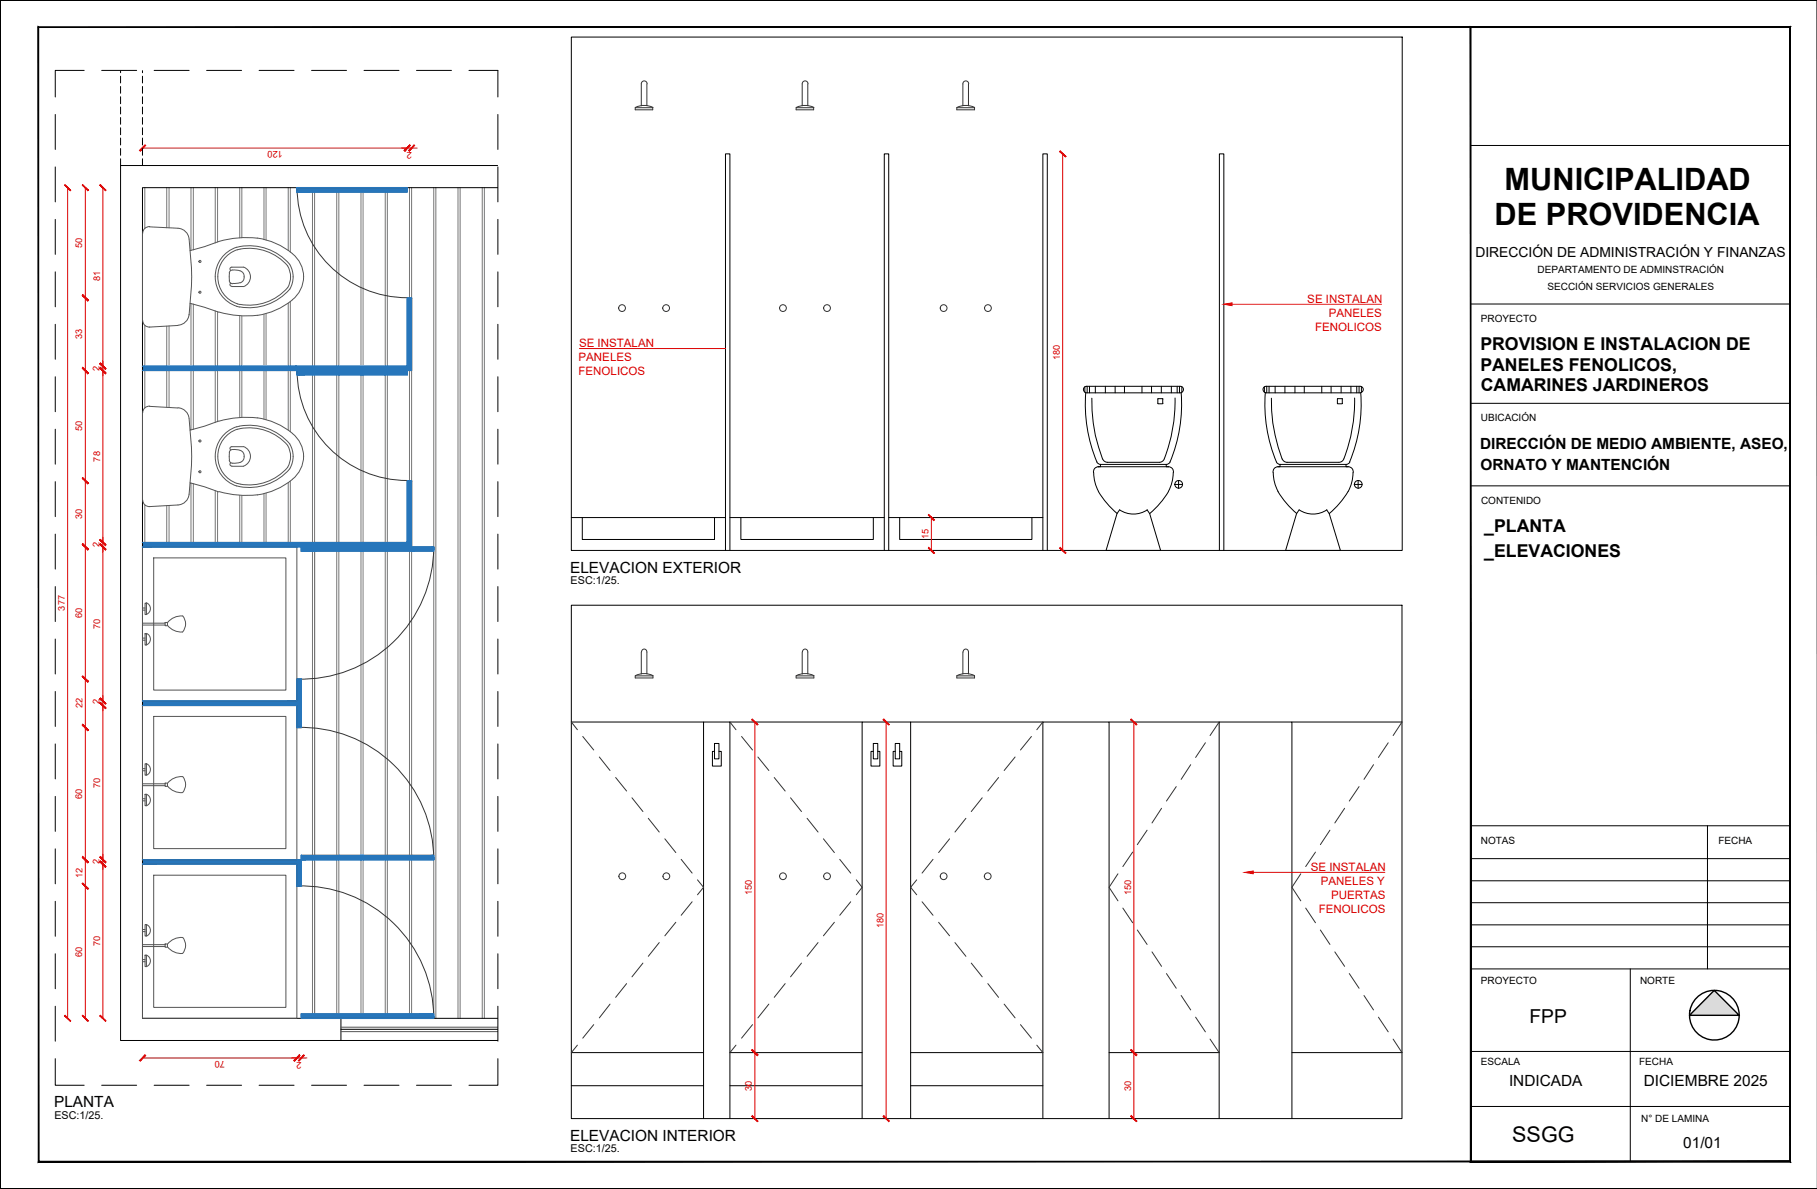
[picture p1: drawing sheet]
<svg xmlns="http://www.w3.org/2000/svg" width="330mm" height="216mm" viewBox="0 0 330 216" stroke-linecap="round" stroke-linejoin="round" font-family="sans-serif">
<!-- layer: A-PLAN-PAVIMENTO -->
<path d="M57.1 99.7v85.2" fill="none" stroke="#545454" stroke-width=".18"/>
<!-- layer: A-HATCH-251 -->
<g fill="none" stroke="#767676" stroke-width=".18">
<path d="M26.3 34.1v7.4M30.3 34.1v7.3M30.7 34.1v7.3M34.7 34.1v11.4M35.1 34.1v11.3M39.1 34.1v10M39.5 34.1v9.8M43.5 34.1v9.1M43.9 34.1v9.1M47.9 34.1v9.4M48.3 34.1v9.5M52.3 34.1v11.4"/>
<path d="M52.7 34.1v11.7M56.7 34.1v150.8M57.1 34.1v150.8M61.1 34.1v150.8M61.5 34.1v150.8M65.5 34.1v150.8M65.9 34.1v150.8M69.9 34.1v150.8M70.3 34.1v150.8M74.3 34.1v150.8M74.7 34.1v150.8M78.7 34.1v150.8"/>
<path d="M79.1 34.1v150.8M83.1 34.1v150.8M83.5 34.1v150.8M87.5 34.1v150.8M87.9 34.1v150.8M26.3 59.1v15M30.3 59.2v14.8M30.7 59.2v14.8M34.7 55.1v23M35.1 55.2v22.8M39.1 56.5v20.2M39.5 56.6v20"/>
<path d="M43.5 57.4v18.4M43.9 57.4v18.4M47.9 57.1v19M48.3 56.9v19.3M52.3 55v23.1M52.7 54.7v23.7M26.3 91.7v6.8M30.3 91.8v6.7M30.7 91.8v6.7M34.7 87.7v10.8M35.1 87.8v10.7M39.1 89.1v9.4"/>
<path d="M39.5 89.2v9.3M43.5 90v8.5M43.9 90v8.5M47.9 89.7v8.8M48.3 89.6v8.9M52.3 87.7v10.8M52.7 87.4v11.1"/>
</g>
<!-- layer: 0 -->
<g fill="#2776bb" stroke="#2776bb" stroke-width=".18">
<path d="M53.9 67.3v.4z"/>
<path d="M53.9 34.1v.4z"/>
<path d="M78.7 184.5v.4z"/>
<path d="M78.7 155.7v.4z"/>
<path d="M78.7 99.3v.8z"/>
<path d="M25.9 66.5v.8l28-.8zM25.9 67.3l28-.8v.8z"/>
<path d="M25.9 127.3v.8l28-.8zM25.9 128.1l28-.8v.8z"/>
<path d="M25.9 156.1v.8l28-.8zM25.9 156.9l28-.8v.8z"/>
<path d="M53.9 66.5v.8zM53.9 66.5v.8z"/>
<path d="M53.9 34.1v.4zM53.9 34.1v.8z"/>
<path d="M53.9 67.3v.4zM53.9 67.3v.8z"/>
<path d="M25.9 98.5v.8l28.8-.8zM25.9 99.3l28.8-.8v.8z"/>
<path d="M53.9 123.3v8.8l.8-8.8zM54.7 123.3v8.8h-.8z"/>
<path d="M53.9 156.1v4.8l.8-4.8zM54.7 156.1v4.8h-.8z"/>
<path d="M53.9 34.1v.8l20-.8zM53.9 34.9l20-.8v.8z"/>
<path d="M53.9 66.5v.8l20-.8zM53.9 67.3l20-.8v.8z"/>
<path d="M53.9 67.3v.8l20-.8zM53.9 68.1l20-.8v.8z"/>
<path d="M54.7 98.5v.8l19.2-.8zM54.7 99.3l19.2-.8v.8z"/>
<path d="M73.9 54.1v13.2l.8-13.2zM74.7 54.1v13.2h-.8z"/>
<path d="M73.9 87.3v12l.8-12zM74.7 87.3v12h-.8z"/>
<path d="M54.7 99.3v.8l20-.8zM54.7 100.1l20-.8v.8z"/>
<path d="M74.7 99.3v.8l4-.8zM74.7 100.1l4-.8v.8z"/>
<path d="M54.7 155.3v.8l24-.8zM54.7 156.1l24-.8v.8z"/>
<path d="M54.7 184.1v.8l24-.8zM54.7 184.9l24-.8v.8z"/>
<path d="M78.7 99.3v.4zM78.7 99.3v.8z"/>
<path d="M78.7 155.3v.8zM78.7 155.7v.4z"/>
<path d="M78.7 184.1v.8zM78.7 184.5v.4z"/>
</g>
<!-- layer: A-PLAN-TABIQUE -->
<path d="M90.3 30.1h-68.4v158.8h40v-4h-36v-150.8h64.4" fill="none" stroke="#000" stroke-width=".18"/>
<!-- layer: A-PLAN-ARTEFACTOS -->
<g fill="none" stroke="#545454" stroke-width=".18">
<path d="M25.9 42.4v15.8M25.9 58.2a1.21 1.21 0 0 0 1.3 1.2M27.1 41.2l5.2 .2a2.14 2.14 0 0 1 2 2M27.2 41.1a1.21 1.21 0 0 0-1.3 1.3M32.3 59.1l-5.2 .3M34.3 57.1a2.14 2.14 0 0 1-2 2M34.3 43.4l.2 2.1 2.6-.7 2.6-.9M34.5 45.5a38.8 38.8 0 0 1 0 9.6M39.7 56.7l-5.2-1.6-.2 2.1M41.6 49.6a.74 .74 0 0 1 1-.6h.3a1.21 1.21 0 0 1 1.4 .9 1.21 1.21 0 0 1-.7 1.5M41.6 51l.1 .3 .5 .2M41.7 49.6v1.4"/>
<path d="M41.9 51.4l-.1 .4 .3 .2M42.1 48.5h2.1a1.88 1.88 0 0 1 1.3 1.8 1.88 1.88 0 0 1-1.3 1.7M42.1 52h2.1M42.1 48.5l-.3 .2 .1 .4M43 55.6l.5 .2M43 44.9a5.6 5.6 0 0 0-3.9 5.3 5.6 5.6 0 0 0 3.9 5.4M43.1 55.2l.5 .1M43.1 45.3a5.2 5.2 0 0 0-3.6 4.9 5.2 5.2 0 0 0 3.6 5M43.5 44.8l-.5 .1M43.5 44.8a9.7 9.7 0 0 1 9.1 3.2 4.3 4.3 0 0 1-1.5 5.9 9.7 9.7 0 0 1-7.6 1.8M43.6 45.2l-.5 .2M43.6 51.3l-1.3 .2"/>
<path d="M43.6 45.2a9.2 9.2 0 0 1 8.6 3.1 3.8 3.8 0 0 1-1.4 5.2 9.3 9.3 0 0 1-7.2 1.8M46.7 43.2a12.9 12.9 0 0 1 6.4 2.8M46.7 43.2a18 18 0 0 0-6.9 .6M53.1 54.5a13.4 13.4 0 0 1-11.6 2.6l-1.7-.4M53.1 46.1a5.3 5.3 0 0 1 0 8.3M25.9 75v15.8M27.1 73.8l5.2 .2a2.14 2.14 0 0 1 2 2l.2 2.1 2.6-.7 2.6-.9M27.2 73.7a1.21 1.21 0 0 0-1.3 1.3M34.5 78.1a38.8 38.8 0 0 1 0 9.6M39.8 76.5a14.7 14.7 0 0 1 12 1.3l1.3 .9M43 77.5a5.6 5.6 0 0 0-3.9 5.3M43.1 77.9a5.1 5.1 0 0 0-3.6 4.9"/>
<path d="M43.5 77.4l-.5 .1M43.5 77.4a9.7 9.7 0 0 1 9.1 3.2 4.5 4.5 0 0 1 0 4.5M43.6 77.8l-.5 .2M43.6 77.8a9.2 9.2 0 0 1 8.6 3.1 4 4 0 0 1 0 3.9M53.1 78.7a5.3 5.3 0 0 1 0 8.3M25.9 99.3h28v28h-28zM25.9 90.8a1.21 1.21 0 0 0 1.3 1.2M34.3 89.7a2.14 2.14 0 0 1-2 2l-5.2 .3M39.1 82.9a5.6 5.6 0 0 0 3.9 5.3M39.5 82.9a5.1 5.1 0 0 0 3.6 4.9M39.7 89.3l-2.6-.9-2.6-.7-.2 2M41.7 82.2v1.4"/>
<path d="M41.9 84l-.1 .4 .3 .2M42.1 81.1h2.1a1.88 1.88 0 0 1 1.3 1.8 1.88 1.88 0 0 1-1.3 1.7M42.1 84.7h2.1M42.1 81.1l-.3 .2 .1 .4M42.2 81.6l-.3 .1-.3 .5M42.3 81.6h.6a1.24 1.24 0 0 1 1.4 1.3 1.24 1.24 0 0 1-1.4 1.2 1.1 1.1 0 0 1-1.3-.5M43 88.2l.5 .2M43.1 87.8l.5 .1M52.2 84.9a9.2 9.2 0 0 1-8.6 3M52.6 85.1a9.7 9.7 0 0 1-9.1 3.3M53.1 87a13.4 13.4 0 0 1-11.6 2.7l-1.7-.4M25.9 110.4h.4"/>
<path d="M25.9 110.8h.4M25.9 113.2h4.1M25.9 113.5h4.1M25.9 115.9h.4M25.9 116.2h.4M26.3 109.5h.3v2.1h-.3zM26.3 115.1h.3v2h-.3zM26.6 109.5a1.12 1.12 0 0 1 .7 1 1.12 1.12 0 0 1-.7 1.1M26.6 115a1.12 1.12 0 0 1 .7 1.1 1.12 1.12 0 0 1-.7 1M27.9 101.3h24v24h-24zM30 113h.4v.6h-.4zM33.2 111.9a3.2 3.2 0 0 0-2.8 1.1"/>
<path d="M33.2 111.8a2.22 2.22 0 0 1-.1 3 3.2 3.2 0 0 1-2.7-1.2M25.9 128.1h28v28h-28zM25.9 139.6h.4M25.9 140h.4M26.3 138.7h.3v2.1h-.3zM26.6 138.7a1.12 1.12 0 0 1 .7 1 1.12 1.12 0 0 1-.7 1.1M27.9 130.1h24v24h-24zM25.9 156.9h28v28h-28zM25.9 142.3h4.1M25.9 142.7h4.1M25.9 145h.4M25.9 145.4h.4"/>
<path d="M26.3 144.2h.3v2.1h-.3zM26.6 144.2a1.12 1.12 0 0 1 .7 1.1 1.12 1.12 0 0 1-.7 1M27.9 158.9h24v24h-24zM30 142.2h.4v.6h-.4zM33.2 141a3.2 3.2 0 0 0-2.8 1.2M33.2 141a2.22 2.22 0 0 1-.1 2.9 3.2 3.2 0 0 1-2.7-1.2M25.9 168.8h.4M25.9 169.2h.4M25.9 171.5h4.1M25.9 171.9h4.1M25.9 174.2h.4M25.9 174.6h.4"/>
<path d="M26.3 167.9h.3v2.1h-.3zM26.3 173.4h.3v2.1h-.3zM26.6 167.9a1.12 1.12 0 0 1 .7 1 1.12 1.12 0 0 1-.7 1.1M26.6 173.4a1.12 1.12 0 0 1 .7 1.1 1.12 1.12 0 0 1-.7 1M30 171.4h.4v.6h-.4zM33.2 170.2a3.2 3.2 0 0 0-2.8 1.2M33.2 170.2l.4 .7 .1 .8M33.7 171.7a2.28 2.28 0 0 1-.6 1.4 3.2 3.2 0 0 1-2.7-1.2"/>
<circle cx="36.3" cy="47.5" r=".19"/>
<circle cx="36.3" cy="53.1" r=".19"/>
<circle cx="36.3" cy="80.1" r=".19"/>
<circle cx="36.3" cy="85.7" r=".19"/>
</g>
<!-- layer: A-LINE-08 -->
<path d="M53.9 34.1a20 20 0 0 0 20 20M53.9 67.2a20 20 0 0 0 20 20M78.7 99.3a24 24 0 0 1-24.8 24M53.9 132.1a24 24 0 0 1 24.8 24M53.9 160.9a24 24 0 0 1 24.8 24" fill="none" stroke="#333" stroke-width=".18"/>
<!-- layer: A-DIME-E50 -->
<path d="M12.3 34.1v150.8M15.5 34.1v150.8M18.7 34.1v150.8M25.9 26.9h49.8M192.9 27.9v72M169.1 94v5.9M137 131.1v72M160.9 131.1v72M205.8 131.1v72M25.9 192.1h29.8" fill="none" stroke="#d00" stroke-width=".18"/>
<g fill="#d00" stroke="#d00" stroke-width=".18">
<path d="M15 184.4h-.1l1.1 1zM14.9 184.4l1.1 1-.1 .1z"/>
<path d="M14.9 160.4l1 1.1 .1-.1zM14.9 160.4h.1l1 1z"/>
<path d="M15 160.4h-.1l1.1 1zM14.9 160.4l1.1 1-.1 .1z"/>
<path d="M14.9 155.7l1 1 .1-.2zM15 155.5l1 1-1.1-.8z"/>
<path d="M15 155.5l-.1 .2 1.1 .8zM14.9 155.7l1.1 .8-.1 .2z"/>
<path d="M14.9 131.7l1 1 .1-.2zM15 131.5l1 1-1.1-.8z"/>
<path d="M14.9 122.9l1 1 .1-.2zM14.9 122.9l.1-.1 1 .9z"/>
<path d="M15 131.5l-.1 .2 1.1 .8zM14.9 131.7l1.1 .8-.1 .2z"/>
<path d="M15 122.8l-.1 .1 1.1 .8zM14.9 122.9l1.1 .8-.1 .2z"/>
<path d="M14.9 98.8l1 1.1 .1-.2zM15 98.7l1 1-1.1-.9z"/>
<path d="M14.9 86.8l1 1h.1zM14.9 86.8l.1-.1 1 1.1z"/>
<path d="M15 98.7l-.1 .1 1.1 .9zM14.9 98.8l1.1 .9-.1 .2z"/>
<path d="M14.9 86.8l1.1 1-1-1.1zM14.9 86.8l1.1 1h-.1z"/>
<path d="M14.9 66.8l1 1.1 .1-.2zM15 66.7l1 1-1.1-.9z"/>
<path d="M15 66.7l-.1 .1 1.1 .9zM14.9 66.8l1.1 .9-.1 .2z"/>
<path d="M14.9 53.6l1 1.1 .1-.2zM15 53.5l1 1-1.1-.9z"/>
<path d="M15 53.5l-.1 .1 1.1 .9zM14.9 53.6l1.1 .9-.1 .2z"/>
<path d="M14.9 33.6l1 1 .1-.1zM15 33.5l1 1-1.1-.9z"/>
<path d="M18.1 33.6l1 1 .1-.1zM18.1 33.6l.1-.1 1 1z"/>
<path d="M18.2 65.9l-.1 .1 1.1 .9zM18.1 66l1.1 .9-.1 .2z"/>
<path d="M18.2 65.9l-.1 .1 1.1 .9zM18.1 66l1.1 .9-.1 .2z"/>
<path d="M18.1 66.8l1 1.1 .1-.2zM18.1 66.8l.1-.1 1 1z"/>
<path d="M18.1 66.8l1 1.1 .1-.2zM18.1 66.8l.1-.1 1 1z"/>
<path d="M18.1 98l1.1 .9-1-.9zM18.1 98l1.1 .9-.1 .2z"/>
<path d="M18.1 98l1.1 .9-1-.9zM18.1 98l1.1 .9-.1 .2z"/>
<path d="M18.1 98.8l1 1.1 .1-.2zM18.1 98.8l.1-.1 1 1z"/>
<path d="M18.1 98.8l1 1.1 .1-.2zM18.1 98.8l.1-.1 1 1z"/>
<path d="M18.2 126.7l-.1 .2 1.1 .9zM18.1 126.9l1.1 .9h-.1z"/>
<path d="M18.2 126.7l-.1 .2 1.1 .9zM18.1 126.9l1.1 .9h-.1z"/>
<path d="M18.1 127.6l1 1.1 .1-.1zM18.1 127.6h.1l1 1z"/>
<path d="M18.1 127.6l1 1.1 .1-.1zM18.1 127.6h.1l1 1z"/>
<path d="M18.2 155.5l-.1 .2 1.1 .8zM18.1 155.7l1.1 .8-.1 .2z"/>
<path d="M18.2 155.5l-.1 .2 1.1 .8zM18.1 155.7l1.1 .8-.1 .2z"/>
<path d="M18.1 156.5l1 1 .1-.1zM18.1 156.5l.1-.2 1 1.1z"/>
<path d="M18.1 156.5l1 1 .1-.1zM18.1 156.5l.1-.2 1 1.1z"/>
<path d="M18.1 184.4l1.1 1-1-1zM18.1 184.4l1.1 1-.1 .1z"/>
<path d="M11.7 33.6l1 1 .1-.1zM11.8 33.5l1 1-1.1-.9z"/>
<path d="M11.8 184.4h-.1l1.1 1zM11.7 184.4l1.1 1-.1 .1z"/>
<path d="M53.3 192.6l.2 .1 .9-1.1zM54.4 191.6v.1l-.9 1z"/>
<path d="M26.3 191.6l-.9 1.1 1.1-1zM25.3 192.6l1-1-.9 1.1z"/>
<path d="M53.3 192.6l.2 .1 .9-1.1zM54.4 191.6v.1l-.9 1z"/>
<path d="M55.2 191.6l-.9 1.1 .9-1zM55.2 191.6l-.9 1.1-.2-.1z"/>
<path d="M26.3 26.3l-.9 1.1 1.1-1zM25.3 27.3l1-1-.9 1.1z"/>
<path d="M73.4 27.3l.1 .1 .9-1.1zM74.4 26.3l.1 .1-1 1z"/>
<path d="M73.4 27.3l.1 .1 .9-1.1zM74.4 26.3l.1 .1-1 1z"/>
<path d="M75.2 26.3l-.9 1.1 1-1zM74.2 27.3l1-1-.9 1.1z"/>
<path d="M168.5 93.5l1 1 .1-.1zM168.5 93.5l.1-.1 1 1z"/>
<path d="M168.6 99.4l-.1 .1 1.1 .9zM168.5 99.5l1.1 .9-.1 .1z"/>
<path d="M192.4 27.5l1 1 .1-.1zM192.4 27.5l.1-.1 1 1z"/>
<path d="M192.5 99.4l-.1 .1 1.1 .9zM192.4 99.5l1.1 .9-.1 .1z"/>
<path d="M136.5 130.7l1 1 .1-.1zM136.6 130.6l1 1-1.1-.9z"/>
<path d="M136.6 190.6l-.1 .1 1.1 .9zM136.5 190.7l1.1 .9-.1 .1z"/>
<path d="M136.5 190.7l1 1 .1-.1zM136.5 190.7l.1-.1 1 1z"/>
<path d="M136.6 202.6l-.1 .1 1.1 .9zM136.5 202.7l1.1 .9-.1 .1z"/>
<path d="M160.3 130.7l1 1 .1-.1zM160.4 130.6l1 1-1.1-.9z"/>
<path d="M160.4 202.6l-.1 .1 1.1 .9zM160.3 202.7l1.1 .9-.1 .1z"/>
<path d="M205.3 130.7l.9 1 .2-.1zM205.4 130.6l1 1-1.1-.9z"/>
<path d="M205.4 190.6l-.1 .1 1.1 .9zM205.3 190.7l1.1 .9-.2 .1z"/>
<path d="M205.3 190.7l.9 1 .2-.1zM205.3 190.7l.1-.1 1 1z"/>
<path d="M205.4 202.6l-.1 .1 1.1 .9zM205.3 202.7l1.1 .9-.2 .1z"/>
</g>
<!-- layer: A-PLAN-ANTEPECHO -->
<path d="M61.9 184.9h28.4M61.9 188.9h28.4" fill="none" stroke="#000" stroke-width=".18"/>
<!-- layer: A-PLAN-VENTANA-VIDRIO -->
<path d="M61.9 186.9h28.4" fill="none" stroke="#000" stroke-width=".18"/>
<path d="M61.9 187.3h28.4M61.9 186.5h28.4" fill="none" stroke="#545454" stroke-width=".18"/>
<!-- layer: A-LINE-02 -->
<g fill="none" stroke="#000" stroke-width=".18">
<path d="M21.9 12.8v.4M21.9 13.8v1.3M21.9 15.7v1.2M21.9 17.6v1.2M21.9 19.4v1.3M25.9 12.8v.4M25.9 13.8v1.3M25.9 15.7v1.2M25.9 17.6v1.2M25.9 19.4v1.3M21.9 21.3v1.3M21.9 23.2v1.3"/>
<path d="M21.9 25.1v1.2M21.9 27v1.2M21.9 28.8v1.3M25.9 21.3v1.3M25.9 23.2v1.3M25.9 25.1v1.2M25.9 27v1.2M25.9 28.8v1.3"/>
</g>
<path d="M53.9 34.1h20v.8h-20zM25.9 66.5h48v-12.4h.8v13.2h-48.8M53.9 67.3h20v.8h-20zM25.9 98.5h48v-11.2h.8v12h-48.8M54.7 99.3h24v.8h-24zM25.9 127.3h28v-4h.8v8.8h-.8v-4h-28M25.9 156.1h28.8v4.8h-.8v-4h-28M54.7 155.3h24v.8h-24zM54.7 184.1h24v.8h-24z" fill="none" stroke="#2776bb" stroke-width=".25"/>
<!-- layer: A-LINE-05 -->
<path d="M103.7 6.7h150.9v93.2h-150.9zM103.7 109.9h150.8v93.2h-150.8z" fill="none" stroke="#000" stroke-width=".18"/>
<!-- layer: A-LINE-04 -->
<g fill="none" stroke="#000" stroke-width=".18">
<path d="M103.7 94h28M105.7 94v4h24v-4M131.7 99.9v-72h.8v72M132.5 94h28M134.5 94v4h24v-4M160.5 99.9v-72h.8v72M161.3 94h28M163.3 94v4h24v-4M189.3 99.9v-72h.8v72M221.4 99.9v-72h.8v72M201.3 131.1h20M234.5 131.1h20"/>
<path d="M201.3 191.1h20M234.5 191.1h20M189.3 203.1v-72h12v72M221.3 203.1v-72h13.2v72"/>
</g>
<!-- layer: A-LINE-01 -->
<g fill="none" stroke="#333" stroke-width=".18">
<path d="M115.3 19.6h3.2v.3h-3.2zM115.3 19.5a3.6 3.6 0 0 1 3.3 0M116.4 15.2a.53 .53 0 0 1 .5-.5 .53 .53 0 0 1 .6 .5M116.4 15.2v4M117.4 15.2v4M144.5 19.6h3.2v.3h-3.2zM144.5 19.5a3.6 3.6 0 0 1 3.3 0M145.6 15.2a.53 .53 0 0 1 .6-.5 .53 .53 0 0 1 .5 .5M145.6 15.2v4M146.6 15.2v4M173.7 19.6h3.2v.3h-3.2zM173.7 19.5a3.6 3.6 0 0 1 3.2 0"/>
<path d="M174.8 15.2a.53 .53 0 0 1 .5-.5 .53 .53 0 0 1 .6 .5M174.8 15.2v4M175.8 15.2v4M116.4 118.4v4M116.5 118.4a.49 .49 0 0 1 .4-.5 .49 .49 0 0 1 .5 .5v4M145.6 118.4v4M145.7 118.4a.49 .49 0 0 1 .5-.5 .49 .49 0 0 1 .4 .5v4M174.8 118.4v4M174.8 118.4a.49 .49 0 0 1 .5-.5 .49 .49 0 0 1 .5 .5v4M103.7 131.1l1.1 1.4M105.8 133.7l2 2.5M108.8 137.5l1.9 2.4"/>
<path d="M115.3 122.7h3.2v.4h-3.2zM115.4 122.7a3.5 3.5 0 0 1 3.1 0M132.5 131.1l1.1 1.4M134.6 133.7l2 2.5M137.6 137.5l2 2.4M144.5 122.7h3.2v.4h-3.2zM144.6 122.7a3.5 3.5 0 0 1 3.1 0M173.7 122.7h3.2v.4h-3.2zM173.7 122.7a3.5 3.5 0 0 1 3.2 0M184.3 137.5l-2 2.4M187.2 133.7l-1.9 2.5M189.3 131.1l-1.1 1.4"/>
<path d="M216.2 138.9l-1.8 2.6M218.8 134.9l-1.8 2.6M221.3 131.1l-1.6 2.5M249.3 138.9l-1.7 2.6M252 134.9l-1.8 2.6M254.5 131.1l-1.6 2.5M111.8 141.2l1.9 2.4M114.7 144.9l2 2.5M117.7 148.6l2 2.5M120.7 152.3l2 2.5M123.7 156l1.9 2.5M126.6 159.8l1.1 1.3-1.1 1.4"/>
<path d="M140.5 141.2l2 2.4M143.5 144.9l2 2.5M146.5 148.6l2 2.5M149.5 152.3l2 2.5M152.4 156l2 2.5M155.4 159.8l1.1 1.3-1.1 1.4M166.4 159.8l-1.1 1.3 1.1 1.4M169.4 156l-2 2.5M172.4 152.3l-2 2.5M175.3 148.6l-1.9 2.5M178.3 144.9l-2 2.5M181.3 141.2l-2 2.4"/>
<path d="M202.9 158.7l-1.6 2.4 1.6 2.5M205.6 154.7l-1.8 2.7M208.2 150.7l-1.7 2.7M210.9 146.8l-1.8 2.6M213.5 142.8l-1.7 2.7M236.1 158.7l-1.6 2.4 1.6 2.5M238.8 154.7l-1.8 2.7M241.4 150.7l-1.7 2.7M244.1 146.8l-1.8 2.6M246.7 142.8l-1.8 2.7M113.7 178.6l-1.9 2.5M116.7 174.9l-2 2.5"/>
<path d="M119.7 171.2l-2 2.5M122.7 167.5l-2 2.4M125.6 163.7l-1.9 2.5M142.5 178.6l-2 2.5M145.5 174.9l-2 2.5M148.5 171.2l-2 2.5M151.5 167.5l-2 2.4M154.4 163.7l-2 2.5M167.4 163.7l2 2.5M170.4 167.5l2 2.4M173.4 171.2l1.9 2.5M176.3 174.9l2 2.5"/>
<path d="M179.3 178.6l2 2.5M203.8 164.9l1.8 2.7M206.5 168.9l1.7 2.6M209.1 172.8l1.8 2.7M211.8 176.8l1.7 2.7M237 164.9l1.8 2.7M239.7 168.9l1.7 2.6M242.3 172.8l1.8 2.7M244.9 176.8l1.8 2.7M104.8 189.8l-1.1 1.3M107.8 186.1l-2 2.4M110.7 182.3l-1.9 2.5"/>
<path d="M133.6 189.8l-1.1 1.3M136.6 186.1l-2 2.4M139.6 182.3l-2 2.5M182.3 182.3l2 2.5M185.3 186.1l1.9 2.4M188.2 189.8l1.1 1.3M214.4 180.8l1.8 2.6M217 184.7l1.8 2.7M219.7 188.7l1.6 2.4M247.6 180.8l1.7 2.6M250.2 184.7l1.8 2.7M252.9 188.7l1.6 2.4"/>
<circle cx="112.9" cy="55.9" r=".61"/>
<circle cx="120.9" cy="55.9" r=".61"/>
<circle cx="142.1" cy="55.9" r=".61"/>
<circle cx="150.1" cy="55.9" r=".61"/>
<circle cx="171.3" cy="55.9" r=".61"/>
<circle cx="179.3" cy="55.9" r=".61"/>
<circle cx="113" cy="159.1" r=".61"/>
<circle cx="121" cy="159.1" r=".61"/>
<circle cx="142.1" cy="159.1" r=".61"/>
<circle cx="150.1" cy="159.1" r=".61"/>
<circle cx="171.3" cy="159.1" r=".61"/>
<circle cx="179.3" cy="159.1" r=".61"/>
</g>
<g fill="none" stroke="#000" stroke-width=".18">
<path d="M196.9 70.2v1M197.1 71.3h17.3M197.1 71.3a27.3 27.3 0 0 0 2 12.6M197.1 71.3a.57 .57 0 0 1-.4-.7 .57 .57 0 0 1 .6-.5h16.9a.57 .57 0 0 1 .6 .5 .57 .57 0 0 1-.4 .7M197.4 70.1v1.2M197.8 70.1v1.2M198.2 72.3a28.8 28.8 0 0 0 2 11.1M198.8 70.1v1.2M200.7 70.1v1.2M202.4 70.1v1.2M204.1 70.1v1.2M207.3 70.1v1.2"/>
<path d="M209 70.1v1.2M210.2 73.2v.1M210.2 72.5v.7M210.2 72.4l.9 .1M210.2 73.3h.8M210.2 72.4v.1M210.8 70.1v1.2M211.1 72.5v.7M211.1 73.2v.1M212.6 70.1v1.2M213.3 72.3a28.1 28.1 0 0 1-2.1 11.3l-.8 .3h-9.3a.95 .95 0 0 1-.9-.6M213.7 70.1v1.2"/>
<path d="M214.1 70.1v1.2M214.4 71.3a26.4 26.4 0 0 1-2.1 12.8l-.6 .2M214.5 70.2v1M229.5 70.2v1M229.7 71.3a26.4 26.4 0 0 0 2.2 12.8l.5 .2M229.7 71.3h17.3M229.8 70.1h17.1M229.8 70.1a.57 .57 0 0 0-.5 .5 .57 .57 0 0 0 .4 .7M230 70.1v1.2M230.4 70.1v1.2M230.8 72.3a28.8 28.8 0 0 0 1.9 11.1M231.5 70.1v1.2"/>
<path d="M233.3 70.1v1.2M235.1 70.1v1.2M236.8 70.1v1.2M239.9 70.1v1.2M241.6 70.1v1.2M242.8 73.2v.1M242.8 72.5v.7M242.8 73.3h.8M242.8 72.4h.8M242.8 72.4v.1M243.5 70.1v1.2M243.6 72.4l.1 .1"/>
<path d="M243.7 72.5v.7M243.7 73.2l-.1 .1M245.2 70.1v1.2M245.9 72.3a28.1 28.1 0 0 1-2.1 11.3l-.7 .3M246.3 70.1v1.2M246.7 70.1v1.2M246.9 70.1a.57 .57 0 0 1 .6 .5 .57 .57 0 0 1-.5 .7M247 71.3a27.3 27.3 0 0 1-2 12.6M247.1 70.2v1M198.5 85.8l.3 1.8 .6 1.7M199.1 83.9l.4 .4h.3M199.4 89.2l1.3 1.9 2.1 2.1"/>
<path d="M199.4 84.8a.91 .91 0 0 0-.9 1M199.8 84.3v.5h-.5h12.8M199.8 84.3h11.9M208.2 92.6l.5 .7M208.3 92.6a4.5 4.5 0 0 1-5.1 0l-.4 .7-2 6.6h9.9l-2-6.6M211.7 84.3v.5h.4M212.1 84.8a.91 .91 0 0 1 .9 1l-.3 1.8-.6 1.7M212.1 89.2l-1.3 1.9-2.1 2.1M213.2 88h1.5M214 87.2v1.5M231.1 85.8l.3 1.8 .6 1.7M232 89.2l1.3 1.9 2.1 2.1"/>
<path d="M232 84.8a.91 .91 0 0 0-.9 1M232.4 84.3h11.9v.5h.4h-12.7h.4zM232.8 83.3a.95 .95 0 0 0 .9 .6M233.6 83.9h9.4M235.8 92.6a4.5 4.5 0 0 0 5.1 0l.4 .7 2 6.6h-9.9l2-6.6zM244.7 89.2l-1.3 1.9-2.1 2.1M244.8 84.8a.91 .91 0 0 1 .8 1M245.1 83.9l-.4 .4h-.3M245.6 85.8l-.2 1.8-.7 1.7M245.8 88h1.5M246.5 87.2v1.5M129.7 136.4h-.4v2.7h1.6v-2.7h-.4"/>
<path d="M129.7 135h.8v2.8h-.8zM158.5 136.4h-.4v2.7h1.6v-2.7h-.4M158.5 135h.8v2.8h-.8zM162.5 136.4h-.4v2.7h1.6v-2.7h-.4M162.5 135h.8v2.8h-.8zM103.7 197.1h24M132.5 197.1h24M165.3 197.1h24"/>
<circle cx="214" cy="87.9" r=".7"/>
<circle cx="246.6" cy="87.9" r=".7"/>
</g>
<!-- layer: A-INDICADOR -->
<g fill="#d00" stroke="#d00" stroke-width=".18">
<path d="M222.2 55.2l1.4-.2v.5z"/>
<path d="M226 158.4l1.5-.2v.5z"/>
</g>
<path d="M223.6 55.2h27.2M105.2 63.3h26.5M227.5 158.4h23.9" fill="none" stroke="#d00" stroke-width=".18"/>
<!-- layer: A-LINE-03 -->
<path d="M103.7 131.1h24M132.5 131.1h24M165.3 131.1h24M103.7 191.1h24M132.5 191.1h24M165.3 191.1h24M127.7 203.1v-72h4.8v72M156.5 203.1v-72h8.8v72" fill="none" stroke="#000" stroke-width=".18"/>
<!-- layer: A-LINE-PROYECCION -->
<g fill="none" stroke="#000" stroke-width=".18">
<path d="M15.3 12.8h-5.3v4.8M18.5 12.8h6.3M28 12.8h6.3M37.5 12.8h6.4M47 12.8h6.4M56.6 12.8h6.3M66.1 12.8h6.3M75.6 12.8h6.4M85.1 12.8h5.3v4.8M10 20.8v6.3M10 30.3v6.4M10 39.8v6.4"/>
<path d="M90.4 20.8v6.3M90.4 30.3v6.4M90.4 39.8v6.4M10 49.4v6.3M10 58.9v6.3M90.4 49.4v6.3M90.4 58.9v6.3M10 68.4v6.4M10 77.9v6.4M90.4 68.4v6.4M90.4 77.9v6.4M10 87.5v6.3"/>
<path d="M10 97v6.3M90.4 87.5v6.3M90.4 97v6.3M10 106.5v6.4M10 116v6.4M90.4 106.5v6.4M90.4 116v6.4M10 125.6v6.3M10 135.1v6.3M90.4 125.6v6.3M90.4 135.1v6.3M10 144.6v6.4"/>
<path d="M10 154.1v6.4M90.4 144.6v6.4M90.4 154.1v6.4M10 163.7v6.3M10 173.2v6.3M90.4 163.7v6.3M90.4 173.2v6.3M10 192.2v4.9h5.3M10 182.7v6.4M18.5 197.1h6.3M28 197.1h6.3M37.5 197.1h6.4"/>
<path d="M47 197.1h6.4M56.6 197.1h6.3M66.1 197.1h6.3M75.6 197.1h6.4M90.4 192.2v4.9h-5.3M90.4 182.7v6.4"/>
</g>
<!-- layer: VINETA -->
<path d="M267 55.2h58M267 73.2h58M267 88.2h58M267 149.9h58M267 155.9h58M267 159.9h58M267 163.9h58M267 167.9h58M267 171.9h58M267 175.9h58M267 190.9h58M267 200.9h58" fill="none" stroke="#000" stroke-width=".18"/>
<path d="M266.9 4.9v206.1l.1-.1zM266.9 4.9l.1 .1v205.9zM266.9 4.9l.1 .1 58-.1zM267 5l58-.1-.1 .1zM325 4.9l-.1 .1 .1 206zM324.9 5l.1 206-.1-.1zM266.9 211h58.1l-.1-.1zM266.9 211l.1-.1h57.9z" fill="#000" stroke="#000" stroke-width=".18"/>
<!-- layer: C-SOMCAPITEL -->
<path d="M311.2 179.8l-3.1 3.1 7.6 1.5zM308.1 182.9l7.6 1.5h-9z" fill="#dbdbdb" stroke="#dbdbdb" stroke-width=".18"/>
<!-- layer: V_FORMATO -->
<g fill="none" stroke="#000" stroke-width=".25">
<path d="M311.2 179.8l4.5 4.6h-9z"/>
<circle cx="311.2" cy="184.3" r="4.5"/>
</g>
<!-- layer: 0 -->
<path d="M267 26.4h58M310 149.9v26M296 175.9v35" fill="none" stroke="#000" stroke-width=".18"/>
<!-- layer: V_FORMATO -->
<g fill="#000" stroke="#000" stroke-width=".18">
<path d="M7 210.9l-.1 .1 318-.1zM6.9 211l318-.1 .1 .1zM324.9 5v205.9l.1 .1zM325 4.9v206.1l-.1-206zM7 5h317.9l.1-.1zM6.9 4.9h318.1l-318 .1zM6.9 4.9l.1 206zM6.9 4.9v206.1z"/>
<path d="M0 215.9h329.9zM0 215.9h329.9zM0 0v215.9zM0 0v215.9zM0 0h329.9zM0 0h329.9zM329.9 0v215.9zM329.9 0v215.9z"/>
</g>
<g font-size="5.6">
<text x="273.1" y="34.5">MUNICIPALIDAD</text>
<text x="271.3" y="40.8">DE PROVIDENCIA</text>
</g>
<text font-size="3.9" x="274.5" y="207.3">SSGG</text>
<text font-size="3.5" x="277.7" y="185.8">FPP</text>
<g font-size="3.2">
<text x="268.7" y="63.5">PROVISION E INSTALACION DE</text>
<text x="268.7" y="67.3">PANELES FENOLICOS,</text>
<text x="268.8" y="71.1">CAMARINES JARDINEROS</text>
<text x="269.5" y="96.5">_PLANTA</text>
<text x="269.5" y="101.2">_ELEVACIONES</text>
</g>
<g font-size="2.8">
<text x="268.7" y="81.5">DIRECCIÓN DE MEDIO AMBIENTE, ASEO,</text>
<text x="268.8" y="85.3">ORNATO Y MANTENCIÓN</text>
<text x="103.5" y="104">ELEVACION EXTERIOR</text>
<text x="273.9" y="197.3">INDICADA</text>
<text x="298.4" y="197.3">DICIEMBRE 2025</text>
<text x="9.8" y="201">PLANTA</text>
<text x="103.5" y="207.1">ELEVACION INTERIOR</text>
<text x="305.6" y="208.4">01/01</text>
</g>
<text font-size="2.5" x="267.8" y="46.7">DIRECCIÓN DE ADMINISTRACIÓN Y FINANZAS</text>
<g font-size="2.1" fill="#d00">
<text x="237.3" y="54.9">SE INSTALAN</text>
<text x="241.2" y="57.5">PANELES</text>
<text x="105" y="65.6">PANELES</text>
<text x="105.1" y="63">SE INSTALAN</text>
<text x="238.8" y="60">FENOLICOS</text>
<text x="105" y="68.1">FENOLICOS</text>
<text x="238" y="158.1">SE INSTALAN</text>
<text x="239.8" y="160.7">PANELES Y</text>
<text x="239.4" y="165.7">FENOLICOS</text>
<text x="241.6" y="163.2">PUERTAS</text>
</g>
<g font-size="2">
<text x="103.6" y="106.1">ESC:1/25.</text>
<text x="9.9" y="203.2">ESC:1/25.</text>
<text x="103.6" y="209.3">ESC:1/25.</text>
</g>
<g font-size="1.8">
<text x="279.1" y="49.5">DEPARTAMENTO DE ADMINSTRACIÓN</text>
<text x="280.9" y="52.6">SECCIÓN SERVICIOS GENERALES</text>
<text x="268.8" y="58.5">PROYECTO</text>
<text x="268.8" y="76.5">UBICACIÓN</text>
<text x="268.9" y="91.5">CONTENIDO</text>
<text x="268.8" y="153.2">NOTAS</text>
<text x="312" y="153.2">FECHA</text>
<text x="268.8" y="178.7">PROYECTO</text>
<text x="297.7" y="178.7">NORTE</text>
<text x="268.8" y="193.5">ESCALA</text>
<text x="297.6" y="193.5">FECHA</text>
<text x="297.9" y="203.7">N° DE LAMINA</text>
</g>
<g font-size="1.7" fill="#d00">
<text x="51.4" y="27.4" transform="rotate(-180 51.4 27.4)">120</text>
<text x="74.8" y="27.5" transform="rotate(-180 74.8 27.5)">2</text>
<text x="14.9" y="45" transform="rotate(-90 14.9 45)">50</text>
<text x="18.2" y="51.1" transform="rotate(-90 18.2 51.1)">81</text>
<text x="14.9" y="61.6" transform="rotate(-90 14.9 61.6)">33</text>
<text x="192.4" y="65.4" transform="rotate(-90 192.4 65.4)">180</text>
<text x="18" y="67.4" transform="rotate(-90 18 67.4)">2</text>
<text x="14.9" y="78.2" transform="rotate(-90 14.9 78.2)">50</text>
<text x="18.2" y="83.8" transform="rotate(-90 18.2 83.8)">78</text>
<text x="14.9" y="94.2" transform="rotate(-90 14.9 94.2)">30</text>
<text x="18" y="99.4" transform="rotate(-90 18 99.4)">2</text>
<text x="168.5" y="98" transform="rotate(-90 168.5 98)">15</text>
<text x="11.8" y="110.9" transform="rotate(-90 11.8 110.9)">377</text>
<text x="14.9" y="112.2" transform="rotate(-90 14.9 112.2)">60</text>
<text x="18.2" y="114.2" transform="rotate(-90 18.2 114.2)">70</text>
<text x="15" y="128.6" transform="rotate(-90 15 128.6)">22</text>
<text x="18.1" y="127.8" transform="rotate(-90 18.1 127.8)">2</text>
<text x="18.2" y="143" transform="rotate(-90 18.2 143)">70</text>
<text x="14.9" y="145" transform="rotate(-90 14.9 145)">60</text>
<text x="15" y="159.5" transform="rotate(-90 15 159.5)">12</text>
<text x="18" y="157" transform="rotate(-90 18 157)">2</text>
<text x="136.5" y="162.6" transform="rotate(-90 136.5 162.6)">150</text>
<text x="205.3" y="162.6" transform="rotate(-90 205.3 162.6)">150</text>
<text x="14.9" y="173.8" transform="rotate(-90 14.9 173.8)">60</text>
<text x="18.2" y="171.8" transform="rotate(-90 18.2 171.8)">70</text>
<text x="160.4" y="168.6" transform="rotate(-90 160.4 168.6)">180</text>
<text x="40.8" y="192.7" transform="rotate(-180 40.8 192.7)">70</text>
<text x="54.7" y="192.8" transform="rotate(-180 54.7 192.8)">2</text>
<text x="136.5" y="198.1" transform="rotate(-90 136.5 198.1)">30</text>
<text x="205.3" y="198.1" transform="rotate(-90 205.3 198.1)">30</text>
</g>
</svg>
